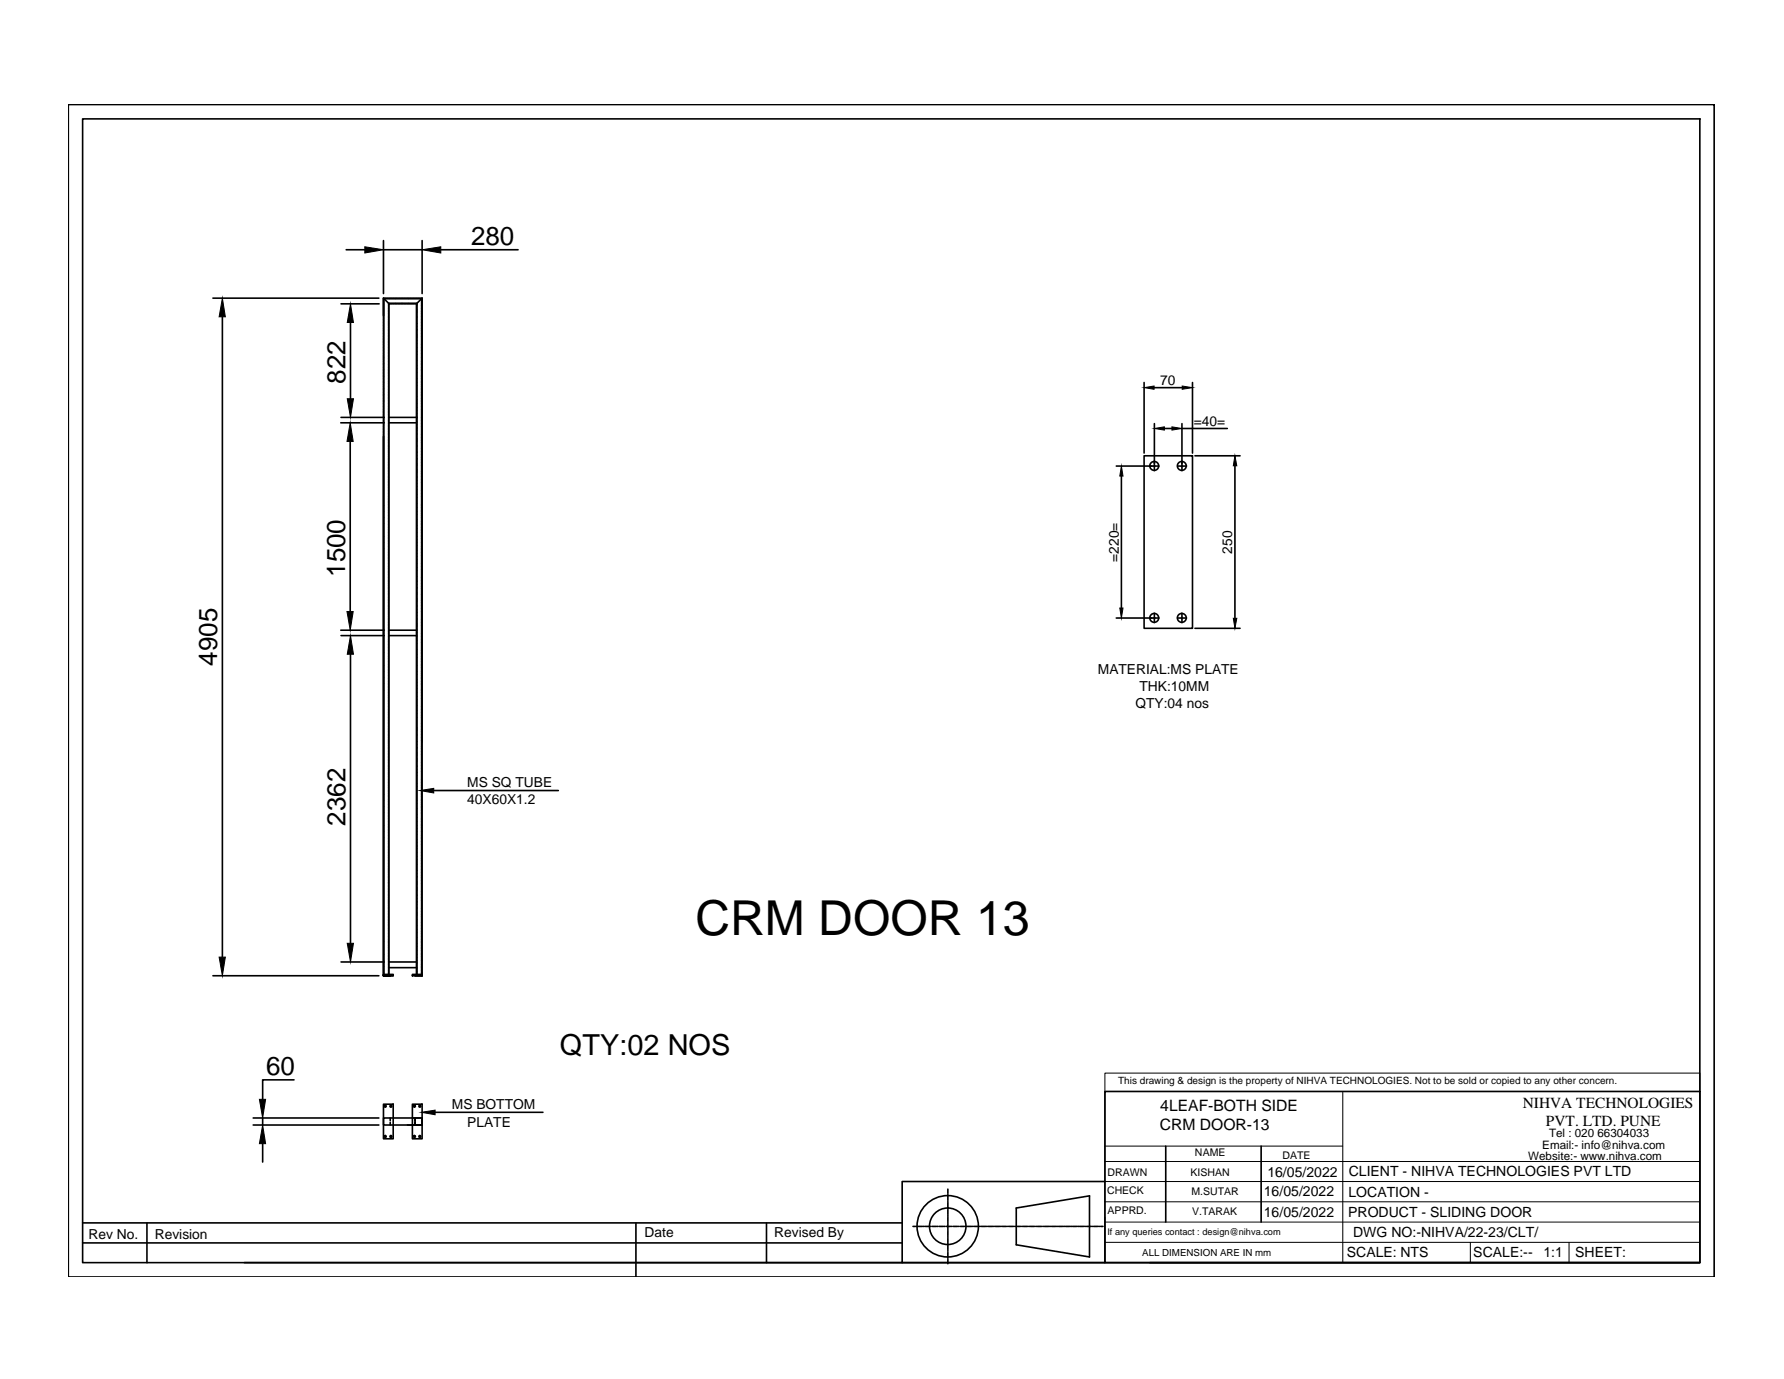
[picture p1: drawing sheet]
<svg xmlns="http://www.w3.org/2000/svg" width="279mm" height="216mm" viewBox="0 0 279 216" stroke-linecap="round" stroke-linejoin="round" font-family="sans-serif">
<!-- layer: 0 -->
<g fill="none" stroke="#000" stroke-width=".25">
<path d="M10.7 16.4h257.8v183.5h-257.8zM12.9 18.6h253.3v179.1h-253.3zM54.2 39.1h2.9M60.1 37.7v8.3M60.1 39.1h6M66.1 37.7v8.3M69 39.1h12.1M33.3 46.7h26M34.8 49.6v100.2M53.4 47.6h6M54.9 50.5v11.9M60.1 47v.2"/>
<path d="M60.1 47.3v.1M60.1 47.5v.2M60.1 47.7v.2M60.1 48v.2M60.1 48.2v.2M60.1 48.5v.1M60.1 48.7v.2M60.1 49v.1M60.1 49.2v.1M60.1 49.4v.2M60.1 49.7v.2M60.1 49.9v.2"/>
<path d="M60.1 50.2v.1M60.1 50.4v.2M60.1 50.7v.1M60.1 50.9v.2M60.1 51.2v.1M60.1 51.4v.1M60.1 51.6v.2M60.1 51.9v.2M60.1 52.1v.2M60.1 52.4v.1M60.1 52.6v.2M60.1 52.9v.1"/>
<path d="M60.1 53.1v.1M60.1 53.3v.2M60.1 53.6v.1M60.1 53.8v.2M60.1 54.1v.1M60.1 54.3v.2M60.1 54.6v.1M60.1 54.8v.2M60.1 55.1v.1M60.1 55.3v.1M60.1 55.5v.2M60.1 55.8v.2"/>
<path d="M60.1 56v.2M60.1 56.2v.2M60.1 56.5v.2M60.1 56.8v.1M60.1 57v.1M60.1 57.2v.2M60.1 57.5v.1M60.1 57.7v.2M60.1 57.9v.2M60.1 58.2v.2M60.1 58.4v.2M60.1 58.7v.2"/>
<path d="M60.1 58.9v.2M60.1 59.2v.1M60.1 59.4v.2M60.1 59.7v.1M60.1 59.9v.2M60.2 46.8h-.1v.1M60.3 46.8h.2M60.6 46.8h.1M60.8 46.8h.2M60.9 47.7v.2M60.9 48v.2M60.9 48.2v.2"/>
<path d="M60.9 48.5v.2M60.9 48.7v.2M60.9 49v.1M60.9 49.2v.2M60.9 49.5v.1M60.9 49.7v.2M60.9 49.9v.2M60.9 50.2v.2M60.9 50.4v.2M60.9 50.7v.1M60.9 50.9v.2M60.9 51.2v.1"/>
<path d="M60.9 51.4v.2M60.9 51.6v.2M60.9 51.9v.2M60.9 52.1v.2M60.9 52.4v.2M60.9 52.6v.2M60.9 52.9v.1M60.9 53.1v.2M60.9 53.4v.1M60.9 53.6v.1M60.9 53.8v.2M60.9 54.1v.2"/>
<path d="M60.9 54.3v.2M60.9 54.6v.1M60.9 54.8v.2M60.9 55.1v.1M60.9 55.3v.1M60.9 55.5v.2M60.9 55.8v.2M60.9 56v.2M60.9 56.3v.1M60.9 56.5v.2M60.9 56.8v.1M60.9 57v.2"/>
<path d="M60.9 57.3v.1M60.9 57.5v.1M60.9 57.7v.2M60.9 58v.2M60.9 58.2v.2M60.9 58.4v.2M60.9 58.7v.2M60.9 59v.1M60.9 59.2v.1M60.9 59.4v.2M60.9 59.7v.1M60.9 59.9v.2"/>
<path d="M60.9 47.5l-.8-.8v2.7M61 47.5h-.1v.2M61 46.8h.2M61 47.5h.2M61.3 46.8h.2M61.3 47.5h.2M61.5 46.8h.2M61.5 47.5h.2M61.8 46.8h.2M61.8 47.5h.2M62 46.8h.2M62 47.5h.2"/>
<path d="M62.3 46.8h.1M62.3 47.5h.1M62.5 46.8h.2M62.5 47.5h.2M62.8 46.8h.1M62.8 47.5h.1M63 46.8h.1M63 47.5h.1M63.2 46.8h.2M63.2 47.5h.2M63.5 46.8h.2M63.5 47.5h.2"/>
<path d="M63.7 46.8h.2M63.7 47.5h.2M64 46.8h.1M64 47.5h.1M64.2 46.8h.2M64.2 47.5h.2M64.5 46.8h.1M64.5 47.5h.1M64.7 46.8h.1M64.7 47.5h.1M64.9 46.8h.2M64.9 47.5h.2"/>
<path d="M65.2 46.8h.1M65.2 47.5h.1M65.3 47.5l.8-.8v69.5M65.3 47.5v.2M65.3 47.7v.2M65.3 48v.2M65.3 48.2v.2M65.3 48.5v.2M65.3 48.7v.2M65.3 49v.1M65.3 49.2v.2M65.3 49.5v.1"/>
<path d="M65.3 49.7v.2M65.3 49.9v.2M65.3 50.2v.2M65.3 50.4v.2M65.3 50.7v.1M65.3 50.9v.2M65.3 51.2v.1M65.3 51.4v.2M65.3 51.6v.2M65.3 51.9v.2M65.3 52.1v.2M65.3 52.4v.2"/>
<path d="M65.3 52.6v.2M65.3 52.9v.1M65.3 53.1v.2M65.3 53.4v.1M65.3 53.6v.1M65.3 53.8v.2M65.3 54.1v.2M65.3 54.3v.2M65.3 54.6v.1M65.3 54.8v.2M65.3 55.1v.1M65.3 55.3v.1"/>
<path d="M65.3 55.5v.2M65.3 55.8v.2M65.3 56v.2M65.3 56.3v.1M65.3 56.5v.2M65.3 56.8v.1M65.3 57v.2M65.3 57.3v.1M65.3 57.5v.1M65.3 57.7v.2M65.3 58v.2M65.3 58.2v.2"/>
<path d="M65.3 58.4v.2M65.3 58.7v.2M65.3 59v.1M65.3 59.2v.1M65.3 59.4v.2M65.3 59.7v.1M65.3 59.9v.2M65.4 46.8h.2M65.7 46.8h.1M65.9 46.8h.1v.1M66 47v.2M66 47.3v.1"/>
<path d="M66 47.5v.2M66 47.7v.2M66 48v.2M66 48.2v.2M66 48.5v.1M66 48.7v.2M66 49v.1M66 49.2v.1M66 49.4v.2M66 49.7v.2M66 49.9v.2M66 50.2v.1"/>
<path d="M66 50.4v.2M66 50.7v.1M66 50.9v.2M66 51.2v.1M66 51.4v.1M66 51.6v.2M66 51.9v.2M66 52.1v.2M66 52.4v.1M66 52.6v.2M66 52.9v.1M66 53.1v.1"/>
<path d="M66 53.3v.2M66 53.6v.1M66 53.8v.2M66 54.1v.1M66 54.3v.2M66 54.6v.1M66 54.8v.2M66 55.1v.1M66 55.3v.1M66 55.5v.2M66 55.8v.2M66 56v.2"/>
<path d="M66 56.2v.2M66 56.5v.2M66 56.8v.1M66 57v.1M66 57.2v.2M66 57.5v.1M66 57.7v.2M66 57.9v.2M66 58.2v.2M66 58.4v.2M66 58.7v.2M66 58.9v.2"/>
<path d="M66 59.2v.1M66 59.4v.2M66 59.7v.1M66 59.9v.2M179.2 59.9v11M186.8 59.9v11M53.4 66.2h6.8M53.4 65.3h6.8M54.8 69.1v26.6M60.1 68.3v84.5v-.2M60.1 60.1v.2M60.1 60.4v.2"/>
<path d="M60.1 60.6v.2M60.1 60.9v.1M60.1 61.1v.2M60.1 61.4v.1M60.1 61.6v.2M60.1 61.8v.2M60.1 62.1v.2M60.1 62.3v.2M60.1 62.6v.2M60.1 62.8v.2M60.1 63.1v.1M60.1 63.3v.2"/>
<path d="M60.1 63.6v.1M60.1 63.8v.2M60.1 64v.2M60.1 64.3v.2M60.1 64.5v.2M60.1 64.8v.1M60.1 65v.2M60.1 65.3v.1M60.1 65.5v.1M60.1 65.7v.2M60.1 66v.2M60.1 66.2v.2"/>
<path d="M60.1 66.5v.1M60.1 66.7v.2M60.1 67v.1M60.1 67.2v.2M60.1 67.5v.1M60.1 67.7v.1M60.1 67.9v.2M60.1 68.2v.2M60.1 68.4v.2M60.1 68.7v.1M60.1 68.9v.2M60.1 69.2v.1"/>
<path d="M60.1 69.4v.1M60.1 69.6v.2M60.1 69.9v.1M60.1 70.1v.2M60.1 70.4v.1M60.1 70.6v.2M60.1 70.9v.1M60.1 71.1v.2M60.1 71.4v.1M60.1 71.6v.1M60.1 71.8v.2M60.1 72.1v.1"/>
<path d="M60.1 72.3v.2M60.1 72.5v.2M60.1 72.8v.2M60.1 73.1v.1M60.1 73.3v.1M60.1 73.5v.2M60.1 73.8v.1M60.1 74v.2M60.1 74.3v.1M60.1 74.5v.2M60.1 74.7v.2M60.1 75v.2"/>
<path d="M60.1 75.3v.1M60.1 75.5v.1M60.1 75.7v.2M60.1 76v.1M60.1 76.2v.2M60.1 76.4v.2M60.1 76.7v.2M60.1 76.9v.2M60.1 77.2v.1M60.1 77.4v.2M60.1 77.7v.1M60.1 77.9v.2"/>
<path d="M60.1 78.2v.1M60.1 78.4v.2M60.1 78.6v.2M60.1 78.9v.2M60.1 79.1v.2M60.1 79.4v.1M60.1 79.6v.2M60.1 79.9v.1M60.9 60.2v.1M60.9 60.4v.2M60.9 60.6v.2M60.9 60.9v.2"/>
<path d="M60.9 61.2v.1M60.9 61.4v.1M60.9 61.6v.2M60.9 61.9v.1M60.9 62.1v.2M60.9 62.3v.2M60.9 62.6v.2M60.9 62.9v.1M60.9 63.1v.1M60.9 63.3v.2M60.9 63.6v.1M60.9 63.8v.2"/>
<path d="M60.9 64.1v.1M60.9 64.3v.2M60.9 64.5v.2M60.9 64.8v.2M60.9 65.1v.1M60.9 65.3v.1M60.9 65.5v.2M60.9 65.8v.1M60.9 66v.2M60.9 66.2v.2M60.9 66.5v.2M60.9 66.7v.2"/>
<path d="M60.9 67v.1M60.9 67.2v.2M60.9 67.5v.1M60.9 67.7v.2M60.9 67.9v.2M60.9 68.2v.2M60.9 68.4v.2M60.9 68.7v.2M60.9 68.9v.2M60.9 69.2v.1M60.9 69.4v.2M60.9 69.7v.1"/>
<path d="M60.9 69.9v.1M60.9 70.1v.2M60.9 70.4v.2M60.9 70.6v.2M60.9 70.9v.1M60.9 71.1v.2M60.9 71.4v.1M60.9 71.6v.2M60.9 71.8v.2M60.9 72.1v.1M60.9 72.3v.2M60.9 72.6v.2"/>
<path d="M60.9 72.8v.2M60.9 73.1v.1M60.9 73.3v.2M60.9 73.6v.1M60.9 73.8v.1M60.9 74v.2M60.9 74.3v.2M60.9 74.5v.2M60.9 74.7v.2M60.9 75v.2M60.9 75.3v.1M60.9 75.5v.1"/>
<path d="M60.9 75.7v.2M60.9 76v.1M60.9 76.2v.2M60.9 76.5v.1M60.9 76.7v.2M60.9 76.9v.2M60.9 77.2v.2M60.9 77.5v.1M60.9 77.7v.1M60.9 77.9v.2M60.9 78.2v.1M60.9 78.4v.2"/>
<path d="M60.9 78.6v.2M60.9 78.9v.2M60.9 79.1v.2M60.9 79.4v.1M60.9 79.6v.2M60.9 79.9v.1M60.9 66.2h4.3M60.9 65.3h4.4M65.3 60.2v.1M65.3 60.4v.2M65.3 60.6v.2M65.3 60.9v.2"/>
<path d="M65.3 61.2v.1M65.3 61.4v.1M65.3 61.6v.2M65.3 61.9v.1M65.3 62.1v.2M65.3 62.3v.2M65.3 62.6v.2M65.3 62.9v.1M65.3 63.1v.1M65.3 63.3v.2M65.3 63.6v.1M65.3 63.8v.2"/>
<path d="M65.3 64.1v.1M65.3 64.3v.2M65.3 64.5v.2M65.3 64.8v.2M65.3 65.1v.1M65.3 65.3v.1M65.3 65.5v.2M65.3 65.8v.1M65.3 66v.2M65.3 66.2v.2M65.3 66.5v.2M65.3 66.7v.2"/>
<path d="M65.3 67v.1M65.3 67.2v.2M65.3 67.5v.1M65.3 67.7v.2M65.3 67.9v.2M65.3 68.2v.2M65.3 68.4v.2M65.3 68.7v.2M65.3 68.9v.2M65.3 69.2v.1M65.3 69.4v.2M65.3 69.7v.1"/>
<path d="M65.3 69.9v.1M65.3 70.1v.2M65.3 70.4v.2M65.3 70.6v.2M65.3 70.9v.1M65.3 71.1v.2M65.3 71.4v.1M65.3 71.6v.2M65.3 71.8v.2M65.3 72.1v.1M65.3 72.3v.2M65.3 72.6v.2"/>
<path d="M65.3 72.8v.2M65.3 73.1v.1M65.3 73.3v.2M65.3 73.6v.1M65.3 73.8v.1M65.3 74v.2M65.3 74.3v.2M65.3 74.5v.2M65.3 74.7v.2M65.3 75v.2M65.3 75.3v.1M65.3 75.5v.1"/>
<path d="M65.3 75.7v.2M65.3 76v.1M65.3 76.2v.2M65.3 76.5v.1M65.3 76.7v.2M65.3 76.9v.2M65.3 77.2v.2M65.3 77.5v.1M65.3 77.7v.1M65.3 77.9v.2M65.3 78.2v.1M65.3 78.4v.2"/>
<path d="M65.3 78.6v.2M65.3 78.9v.2M65.3 79.1v.2M65.3 79.4v.1M65.3 79.6v.2M65.3 79.9v.1M66 60.1v.2M66 60.4v.2M66 60.6v.2M66 60.9v.1M66 61.1v.2M66 61.4v.1"/>
<path d="M66 61.6v.2M66 61.8v.2M66 62.1v.2M66 62.3v.2M66 62.6v.2M66 62.8v.2M66 63.1v.1M66 63.3v.2M66 63.6v.1M66 63.8v.2M66 64v.2M66 64.3v.2"/>
<path d="M66 64.5v.2M66 64.8v.1M66 65v.2M66 65.3v.1M66 65.5v.1M66 65.7v.2M66 66v.2M66 66.2v.2M66 66.5v.1M66 66.7v.2M66 67v.1M66 67.2v.2"/>
<path d="M66 67.5v.1M66 67.7v.1M66 67.9v.2M66 68.2v.2M66 68.4v.2M66 68.7v.1M66 68.9v.2M66 69.2v.1M66 69.4v.1M66 69.6v.2M66 69.9v.1M66 70.1v.2"/>
<path d="M66 70.4v.1M66 70.6v.2M66 70.9v.1M66 71.1v.2M66 71.4v.1M66 71.6v.1M66 71.8v.2M66 72.1v.1M66 72.3v.2M66 72.5v.2M66 72.8v.2M66 73.1v.1"/>
<path d="M66 73.3v.1M66 73.5v.2M66 73.8v.1M66 74v.2M66 74.3v.1M66 74.5v.2M66 74.7v.2M66 75v.2M66 75.3v.1M66 75.5v.1M66 75.7v.2M66 76v.1"/>
<path d="M66 76.2v.2M66 76.4v.2M66 76.7v.2M66 76.9v.2M66 77.2v.1M66 77.4v.2M66 77.7v.1M66 77.9v.2M66 78.2v.1M66 78.4v.2M66 78.6v.2M66 78.9v.2"/>
<path d="M66 79.1v.2M66 79.4v.1M66 79.6v.2M66 79.9v.1M174.8 73h5.9M175.6 74.5v20.7M179.2 71.4h7.6v27h-7.6zM180.7 73h.2M180.7 60.7h4.5M180.8 66.3v6.5M180.8 72.9v.2M180.8 73.1v.6"/>
<path d="M180.9 73h.6M182.4 67.1h1.1M184.4 73h.6M185.1 73h.1M185.1 66.3v6.5M185.1 72.9v.2M185.1 73.1v.6M185.1 67.1h7.1M185.3 73h.5M187.1 71.4h7.1M193.4 72.9v23.9M53.4 98.7h6.8"/>
<path d="M53.4 99.5h6.8M60.1 80.1v.1M60.1 80.3v.2M60.1 80.6v.2M60.1 80.8v.2M60.1 81.1v.1M60.1 81.3v.2M60.1 81.6v.1M60.1 81.8v.2M60.1 82v.2M60.1 82.3v.2M60.1 82.5v.2"/>
<path d="M60.1 82.8v.2M60.1 83v.2M60.1 83.3v.1M60.1 83.5v.2M60.1 83.8v.1M60.1 84v.1M60.1 84.2v.2M60.1 84.5v.2M60.1 84.7v.2M60.1 84.9v.2M60.1 85.2v.2M60.1 85.5v.1"/>
<path d="M60.1 85.7v.2M60.1 85.9v.2M60.1 86.2v.1M60.1 86.4v.2M60.1 86.7v.1M60.1 86.9v.2M60.1 87.2v.1M60.1 87.4v.2M60.1 87.7v.1M60.1 87.9v.1M60.1 88.1v.2M60.1 88.4v.1"/>
<path d="M60.1 88.6v.2M60.1 88.8v.2M60.1 89.1v.2M60.1 89.4v.1M60.1 89.6v.1M60.1 89.8v.2M60.1 90.1v.1M60.1 90.3v.2M60.1 90.6v.1M60.1 90.8v.2M60.1 91v.2M60.1 91.3v.2"/>
<path d="M60.1 91.6v.1M60.1 91.8v.1M60.1 92v.2M60.1 92.3v.1M60.1 92.5v.2M60.1 92.7v.2M60.1 93v.2M60.1 93.2v.2M60.1 93.5v.1M60.1 93.7v.2M60.1 94v.1M60.1 94.2v.2"/>
<path d="M60.1 94.5v.1M60.1 94.7v.2M60.1 94.9v.2M60.1 95.2v.2M60.1 95.4v.2M60.1 95.7v.1M60.1 95.9v.2M60.1 96.2v.1M60.1 96.4v.1M60.1 96.6v.2M60.1 96.9v.2M60.1 97.1v.2"/>
<path d="M60.1 97.4v.1M60.1 97.6v.2M60.1 97.9v.1M60.1 98.1v.2M60.1 98.4v.1M60.1 98.6v.1M60.1 98.8v.2M60.1 99.1v.2M60.1 99.3v.2M60.1 99.6v.1M60.1 99.8v.2M60.9 80.1v.2"/>
<path d="M60.9 80.4v.1M60.9 80.6v.2M60.9 80.8v.2M60.9 81.1v.2M60.9 81.4v.1M60.9 81.6v.1M60.9 81.8v.2M60.9 82.1v.1M60.9 82.3v.2M60.9 82.5v.2M60.9 82.8v.2M60.9 83v.2"/>
<path d="M60.9 83.3v.1M60.9 83.5v.2M60.9 83.8v.1M60.9 84v.2M60.9 84.3v.1M60.9 84.5v.2M60.9 84.7v.2M60.9 85v.2M60.9 85.2v.2M60.9 85.5v.1M60.9 85.7v.2M60.9 86v.1"/>
<path d="M60.9 86.2v.1M60.9 86.4v.2M60.9 86.7v.2M60.9 86.9v.2M60.9 87.2v.1M60.9 87.4v.2M60.9 87.7v.1M60.9 87.9v.2M60.9 88.2v.1M60.9 88.4v.1M60.9 88.6v.2M60.9 88.9v.2"/>
<path d="M60.9 89.1v.2M60.9 89.4v.1M60.9 89.6v.2M60.9 89.9v.1M60.9 90.1v.1M60.9 90.3v.2M60.9 90.6v.1M60.9 90.8v.2M60.9 91v.2M60.9 91.3v.2M60.9 91.6v.1M60.9 91.8v.2"/>
<path d="M60.9 92v.2M60.9 92.3v.1M60.9 92.5v.2M60.9 92.8v.1M60.9 93v.2M60.9 93.2v.2M60.9 93.5v.2M60.9 93.8v.1M60.9 94v.1M60.9 94.2v.2M60.9 94.5v.1M60.9 94.7v.2"/>
<path d="M60.9 94.9v.2M60.9 95.2v.2M60.9 95.4v.2M60.9 95.7v.2M60.9 95.9v.2M60.9 96.2v.1M60.9 96.4v.2M60.9 96.7v.1M60.9 96.9v.2M60.9 97.1v.2M60.9 97.4v.2M60.9 97.6v.2"/>
<path d="M60.9 97.9v.1M60.9 98.1v.2M60.9 98.4v.1M60.9 98.6v.1M60.9 98.8v.2M60.9 99.1v.2M60.9 99.3v.2M60.9 99.6v.1M60.9 99.8v.2M60.9 99.5h4.3M60.9 98.7h4.3M65.3 80.1v.2"/>
<path d="M65.3 80.4v.1M65.3 80.6v.2M65.3 80.8v.2M65.3 81.1v.2M65.3 81.4v.1M65.3 81.6v.1M65.3 81.8v.2M65.3 82.1v.1M65.3 82.3v.2M65.3 82.5v.2M65.3 82.8v.2M65.3 83v.2"/>
<path d="M65.3 83.3v.1M65.3 83.5v.2M65.3 83.8v.1M65.3 84v.2M65.3 84.3v.1M65.3 84.5v.2M65.3 84.7v.2M65.3 85v.2M65.3 85.2v.2M65.3 85.5v.1M65.3 85.7v.2M65.3 86v.1"/>
<path d="M65.3 86.2v.1M65.3 86.4v.2M65.3 86.7v.2M65.3 86.9v.2M65.3 87.2v.1M65.3 87.4v.2M65.3 87.7v.1M65.3 87.9v.2M65.3 88.2v.1M65.3 88.4v.1M65.3 88.6v.2M65.3 88.9v.2"/>
<path d="M65.3 89.1v.2M65.3 89.4v.1M65.3 89.6v.2M65.3 89.9v.1M65.3 90.1v.1M65.3 90.3v.2M65.3 90.6v.1M65.3 90.8v.2M65.3 91v.2M65.3 91.3v.2M65.3 91.6v.1M65.3 91.8v.2"/>
<path d="M65.3 92v.2M65.3 92.3v.1M65.3 92.5v.2M65.3 92.8v.1M65.3 93v.2M65.3 93.2v.2M65.3 93.5v.2M65.3 93.8v.1M65.3 94v.1M65.3 94.2v.2M65.3 94.5v.1M65.3 94.7v.2"/>
<path d="M65.3 94.9v.2M65.3 95.2v.2M65.3 95.4v.2M65.3 95.7v.2M65.3 95.9v.2M65.3 96.2v.1M65.3 96.4v.2M65.3 96.7v.1M65.3 96.9v.2M65.3 97.1v.2M65.3 97.4v.2M65.3 97.6v.2"/>
<path d="M65.3 97.9v.1M65.3 98.1v.2M65.3 98.4v.1M65.3 98.6v.1M65.3 98.8v.2M65.3 99.1v.2M65.3 99.3v.2M65.3 99.6v.1M65.3 99.8v.2M66 80.1v.1M66 80.3v.2M66 80.6v.2"/>
<path d="M66 80.8v.2M66 81.1v.1M66 81.3v.2M66 81.6v.1M66 81.8v.2M66 82v.2M66 82.3v.2M66 82.5v.2M66 82.8v.2M66 83v.2M66 83.3v.1M66 83.5v.2"/>
<path d="M66 83.8v.1M66 84v.1M66 84.2v.2M66 84.5v.2M66 84.7v.2M66 84.9v.2M66 85.2v.2M66 85.5v.1M66 85.7v.2M66 85.9v.2M66 86.2v.1M66 86.4v.2"/>
<path d="M66 86.7v.1M66 86.9v.2M66 87.2v.1M66 87.4v.2M66 87.7v.1M66 87.9v.1M66 88.1v.2M66 88.4v.1M66 88.6v.2M66 88.8v.2M66 89.1v.2M66 89.4v.1"/>
<path d="M66 89.6v.1M66 89.8v.2M66 90.1v.1M66 90.3v.2M66 90.6v.1M66 90.8v.2M66 91v.2M66 91.3v.2M66 91.6v.1M66 91.8v.1M66 92v.2M66 92.3v.1"/>
<path d="M66 92.5v.2M66 92.7v.2M66 93v.2M66 93.2v.2M66 93.5v.1M66 93.7v.2M66 94v.1M66 94.2v.2M66 94.5v.1M66 94.7v.2M66 94.9v.2M66 95.2v.2"/>
<path d="M66 95.4v.2M66 95.7v.1M66 95.9v.2M66 96.2v.1M66 96.4v.1M66 96.6v.2M66 96.9v.2M66 97.1v.2M66 97.4v.1M66 97.6v.2M66 97.9v.1M66 98.1v.2"/>
<path d="M66 98.4v.1M66 98.6v.1M66 98.8v.2M66 99.1v.2M66 99.3v.2M66 99.6v.1M66 99.8v.2M174.8 96.8h5.9M180.7 96.8h.2M180.8 96v.6M180.8 96.7v.1M180.8 96.9v.6"/>
<path d="M180.9 96.8h.6M184.4 96.8h.6M185.1 96.8h.1M185.1 96v.6M185.1 96.7v.1M185.1 96.9v.6M185.3 96.8h.5M187.1 98.4h7.1M54.9 102.4v45.3M60.1 100.1v.1M60.1 100.3v.1M60.1 100.5v.2"/>
<path d="M60.1 100.8v.2M60.1 101v.2M60.1 101.3v.1M60.1 101.5v.2M60.1 101.8v.1M60.1 102v.2M60.1 102.2v.2M60.1 102.5v.1M60.1 102.7v.2M60.1 103v.2M60.1 103.2v.2M60.1 103.4v.2"/>
<path d="M60.1 103.7v.2M60.1 104v.1M60.1 104.2v.1M60.1 104.4v.2M60.1 104.7v.1M60.1 104.9v.2M60.1 105.1v.2M60.1 105.4v.2M60.1 105.6v.2M60.1 105.9v.2M60.1 106.1v.2M60.1 106.4v.1"/>
<path d="M60.1 106.6v.2M60.1 106.9v.1M60.1 107.1v.2M60.1 107.3v.2M60.1 107.6v.2M60.1 107.9v.1M60.1 108.1v.1M60.1 108.3v.2M60.1 108.6v.1M60.1 108.8v.2M60.1 109v.2M60.1 109.3v.2"/>
<path d="M60.1 109.5v.2M60.1 109.8v.1M60.1 110v.2M60.1 110.3v.1M60.1 110.5v.2M60.1 110.8v.1M60.1 111v.2M60.1 111.2v.2M60.1 111.5v.2M60.1 111.7v.2M60.1 112v.1M60.1 112.2v.2"/>
<path d="M60.1 112.5v.1M60.1 112.7v.1M60.1 112.9v.2M60.1 113.2v.2M60.1 113.4v.2M60.1 113.7v.1M60.1 113.9v.2M60.1 114.2v.1M60.1 114.4v.2M60.1 114.7v.1M60.1 114.9v.1M60.1 115.1v.2"/>
<path d="M60.1 115.4v.2M60.1 115.6v.2M60.1 115.9v.1M60.1 116.1v.2M60.1 116.4v.1M60.1 116.6v.1M60.1 116.8v.2M60.1 117.1v.1M60.1 117.3v.2M60.1 117.6v.1M60.1 117.8v.2M60.1 118.1v.1"/>
<path d="M60.1 118.3v.2M60.1 118.6v.1M60.1 118.8v.1M60.1 119v.2M60.1 119.3v.2M60.1 119.5v.2M60.1 119.7v.2M60.9 100.1v.1M60.9 100.3v.2M60.9 100.6v.1M60.9 100.8v.2M60.9 101v.2"/>
<path d="M60.9 101.3v.2M60.9 101.5v.2M60.9 101.8v.1M60.9 102v.2M60.9 102.3v.1M60.9 102.5v.1M60.9 102.7v.2M60.9 103v.2M60.9 103.2v.2M60.9 103.5v.1M60.9 103.7v.2M60.9 104v.1"/>
<path d="M60.9 104.2v.2M60.9 104.5v.1M60.9 104.7v.1M60.9 104.9v.2M60.9 105.2v.2M60.9 105.4v.2M60.9 105.6v.2M60.9 105.9v.2M60.9 106.2v.1M60.9 106.4v.1M60.9 106.6v.2M60.9 106.9v.1"/>
<path d="M60.9 107.1v.2M60.9 107.4v.1M60.9 107.6v.2M60.9 107.9v.1M60.9 108.1v.2M60.9 108.4v.1M60.9 108.6v.1M60.9 108.8v.2M60.9 109.1v.1M60.9 109.3v.2M60.9 109.5v.2M60.9 109.8v.2"/>
<path d="M60.9 110.1v.1M60.9 110.3v.1M60.9 110.5v.2M60.9 110.8v.1M60.9 111v.2M60.9 111.3v.1M60.9 111.5v.2M60.9 111.7v.2M60.9 112v.2M60.9 112.3v.1M60.9 112.5v.1M60.9 112.7v.2"/>
<path d="M60.9 113v.1M60.9 113.2v.2M60.9 113.4v.2M60.9 113.7v.2M60.9 113.9v.2M60.9 114.2v.1M60.9 114.4v.2M60.9 114.7v.1M60.9 114.9v.2M60.9 115.1v.2M60.9 115.4v.2M60.9 115.6v.2"/>
<path d="M60.9 115.9v.2M60.9 116.1v.2M60.9 116.4v.1M60.9 116.6v.2M60.9 116.9v.1M60.9 117.1v.1M60.9 117.3v.2M60.9 117.6v.2M60.9 117.8v.2M60.9 118.1v.1M60.9 118.3v.2M60.9 118.6v.1"/>
<path d="M60.9 118.8v.2M60.9 119v.2M60.9 119.3v.2M60.9 119.5v.2M60.9 119.8v.2M65.3 100.1v.1M65.3 100.3v.2M65.3 100.6v.1M65.3 100.8v.2M65.3 101v.2M65.3 101.3v.2M65.3 101.5v.2"/>
<path d="M65.3 101.8v.1M65.3 102v.2M65.3 102.3v.1M65.3 102.5v.1M65.3 102.7v.2M65.3 103v.2M65.3 103.2v.2M65.3 103.5v.1M65.3 103.7v.2M65.3 104v.1M65.3 104.2v.2M65.3 104.5v.1"/>
<path d="M65.3 104.7v.1M65.3 104.9v.2M65.3 105.2v.2M65.3 105.4v.2M65.3 105.6v.2M65.3 105.9v.2M65.3 106.2v.1M65.3 106.4v.1M65.3 106.6v.2M65.3 106.9v.1M65.3 107.1v.2M65.3 107.4v.1"/>
<path d="M65.3 107.6v.2M65.3 107.9v.1M65.3 108.1v.2M65.3 108.4v.1M65.3 108.6v.1M65.3 108.8v.2M65.3 109.1v.1M65.3 109.3v.2M65.3 109.5v.2M65.3 109.8v.2M65.3 110.1v.1M65.3 110.3v.1"/>
<path d="M65.3 110.5v.2M65.3 110.8v.1M65.3 111v.2M65.3 111.3v.1M65.3 111.5v.2M65.3 111.7v.2M65.3 112v.2M65.3 112.3v.1M65.3 112.5v.1M65.3 112.7v.2M65.3 113v.1M65.3 113.2v.2"/>
<path d="M65.3 113.4v.2M65.3 113.7v.2M65.3 113.9v.2M65.3 114.2v.1M65.3 114.4v.2M65.3 114.7v.1M65.3 114.9v.2M65.3 115.1v.2M65.3 115.4v.2M65.3 115.6v.2M65.3 115.9v.2M65.3 116.1v.2"/>
<path d="M65.3 116.4v.1M65.3 116.6v.2M65.3 116.9v.1M65.3 117.1v.1M65.3 117.3v.2M65.3 117.6v.2M65.3 117.8v.2M65.3 118.1v.1M65.3 118.3v.2M65.3 118.6v.1M65.3 118.8v.2M65.3 119v.2"/>
<path d="M65.3 119.3v.2M65.3 119.5v.2M65.3 119.8v.2M66 100.1v.1M66 100.3v.1M66 100.5v.2M66 100.8v.2M66 101v.2M66 101.3v.1M66 101.5v.2M66 101.8v.1M66 102v.2"/>
<path d="M66 102.2v.2M66 102.5v.1M66 102.7v.2M66 103v.2M66 103.2v.2M66 103.4v.2M66 103.7v.2M66 104v.1M66 104.2v.1M66 104.4v.2M66 104.7v.1M66 104.9v.2"/>
<path d="M66 105.1v.2M66 105.4v.2M66 105.6v.2M66 105.9v.2M66 106.1v.2M66 106.4v.1M66 106.6v.2M66 106.9v.1M66 107.1v.2M66 107.3v.2M66 107.6v.2M66 107.9v.1"/>
<path d="M66 108.1v.1M66 108.3v.2M66 108.6v.1M66 108.8v.2M66 109v.2M66 109.3v.2M66 109.5v.2M66 109.8v.1M66 110v.2M66 110.3v.1M66 110.5v.2M66 110.8v.1"/>
<path d="M66 111v.2M66 111.2v.2M66 111.5v.2M66 111.7v.2M66 112v.1M66 112.2v.2M66 112.5v.1M66 112.7v.1M66 112.9v.2M66 113.2v.2M66 113.4v.2M66 113.7v.1"/>
<path d="M66 113.9v.2M66 114.2v.1M66 114.4v.2M66 114.7v.1M66 114.9v.1M66 115.1v.2M66 115.4v.2M66 115.6v.2M66 115.9v.1M66 116.1v.2M66 116.4v.1M66 116.6v.1"/>
<path d="M66 116.8v.2M66 117.1v.1M66 117.3v.2M66 117.6v.1M66 117.8v.2M66 118.1v.1M66 118.3v.2M66 118.6v.1M66 118.8v.1M66 119v.2M66 119.3v.2M66 119.5v.2"/>
<path d="M66 119.7v.2M60.1 120v.2M60.1 120.3v.1M60.1 120.5v.1M60.1 120.7v.2M60.1 121v.1M60.1 121.2v.2M60.1 121.5v.1M60.1 121.7v.2M60.1 121.9v.2M60.1 122.2v.2M60.1 122.5v.1"/>
<path d="M60.1 122.7v.1M60.1 122.9v.2M60.1 123.2v.1M60.1 123.4v.2M60.1 123.6v.2M60.1 123.9v.2M60.1 124.1v.2M60.1 124.4v.1M60.1 124.6v.2M60.1 124.9v.1M60.1 125.1v.2M60.1 125.3v.2"/>
<path d="M60.1 125.6v.2M60.1 125.8v.2M60.1 126.1v.2M60.1 126.3v.2M60.1 126.6v.1M60.1 126.8v.2M60.1 127.1v.1M60.1 127.3v.2M60.1 127.5v.2M60.1 127.8v.2M60.1 128v.2M60.1 128.3v.1"/>
<path d="M60.1 128.5v.2M60.1 128.8v.1M60.1 129v.2M60.1 129.2v.2M60.1 129.5v.2M60.1 129.7v.2M60.1 130v.2M60.1 130.2v.2M60.1 130.5v.1M60.1 130.7v.2M60.1 131v.1M60.1 131.2v.1"/>
<path d="M60.1 131.4v.2M60.1 131.7v.2M60.1 131.9v.2M60.1 132.2v.1M60.1 132.4v.2M60.1 132.7v.1M60.1 132.9v.1M60.1 133.1v.2M60.1 133.4v.1M60.1 133.6v.2M60.1 133.9v.1M60.1 134.1v.2"/>
<path d="M60.1 134.4v.1M60.1 134.6v.2M60.1 134.9v.1M60.1 135.1v.1M60.1 135.3v.2M60.1 135.6v.1M60.1 135.8v.2M60.1 136v.2M60.1 136.3v.2M60.1 136.6v.1M60.1 136.8v.1M60.1 137v.2"/>
<path d="M60.1 137.3v.1M60.1 137.5v.2M60.1 137.8v.1M60.1 138v.2M60.1 138.2v.2M60.1 138.5v.2M60.1 138.8v.1M60.1 139v.1M60.1 139.2v.2M60.1 139.5v.1M60.1 139.7v.2M60.1 139.9v.2"/>
<path d="M60.9 120v.2M60.9 120.3v.1M60.9 120.5v.2M60.9 120.8v.1M60.9 121v.1M60.9 121.2v.2M60.9 121.5v.2M60.9 121.7v.2M60.9 121.9v.2M60.9 122.2v.2M60.9 122.5v.1M60.9 122.7v.1"/>
<path d="M60.9 122.9v.2M60.9 123.2v.1M60.9 123.4v.2M60.9 123.7v.1M60.9 123.9v.2M60.9 124.1v.2M60.9 124.4v.2M60.9 124.7v.1M60.9 124.9v.1M60.9 125.1v.2M60.9 125.4v.1M60.9 125.6v.2"/>
<path d="M60.9 125.8v.2M60.9 126.1v.2M60.9 126.4v.1M60.9 126.6v.1M60.9 126.8v.2M60.9 127.1v.1M60.9 127.3v.2M60.9 127.6v.1M60.9 127.8v.2M60.9 128v.2M60.9 128.3v.2M60.9 128.6v.1"/>
<path d="M60.9 128.8v.1M60.9 129v.2M60.9 129.3v.1M60.9 129.5v.2M60.9 129.7v.2M60.9 130v.2M60.9 130.2v.2M60.9 130.5v.1M60.9 130.7v.2M60.9 131v.1M60.9 131.2v.2M60.9 131.5v.1"/>
<path d="M60.9 131.7v.2M60.9 131.9v.2M60.9 132.2v.2M60.9 132.4v.2M60.9 132.7v.1M60.9 132.9v.2M60.9 133.2v.1M60.9 133.4v.1M60.9 133.6v.2M60.9 133.9v.2M60.9 134.1v.2M60.9 134.4v.1"/>
<path d="M60.9 134.6v.2M60.9 134.9v.1M60.9 135.1v.2M60.9 135.4v.1M60.9 135.6v.1M60.9 135.8v.2M60.9 136.1v.2M60.9 136.3v.2M60.9 136.6v.1M60.9 136.8v.2M60.9 137.1v.1M60.9 137.3v.1"/>
<path d="M60.9 137.5v.2M60.9 137.8v.2M60.9 138v.2M60.9 138.2v.2M60.9 138.5v.2M60.9 138.8v.1M60.9 139v.2M60.9 139.2v.2M60.9 139.5v.1M60.9 139.7v.2M60.9 140v.2M65.3 120v.2"/>
<path d="M65.3 120.3v.1M65.3 120.5v.2M65.3 120.8v.1M65.3 121v.1M65.3 121.2v.2M65.3 121.5v.2M65.3 121.7v.2M65.3 121.9v.2M65.3 122.2v.2M65.3 122.5v.1M65.3 122.7v.1M65.3 122.9v.2"/>
<path d="M65.3 123.2v.1M65.3 123.4v.2M65.3 123.7v.1M65.3 123.9v.2M65.3 124.1v.2M65.3 124.4v.2M65.3 124.7v.1M65.3 124.9v.1M65.3 125.1v.2M65.3 125.4v.1M65.3 125.6v.2M65.3 125.8v.2"/>
<path d="M65.3 126.1v.2M65.3 126.4v.1M65.3 126.6v.1M65.3 126.8v.2M65.3 127.1v.1M65.3 127.3v.2M65.3 127.6v.1M65.3 127.8v.2M65.3 128v.2M65.3 128.3v.2M65.3 128.6v.1M65.3 128.8v.1"/>
<path d="M65.3 129v.2M65.3 129.3v.1M65.3 129.5v.2M65.3 129.7v.2M65.3 130v.2M65.3 130.2v.2M65.3 130.5v.1M65.3 130.7v.2M65.3 131v.1M65.3 131.2v.2M65.3 131.5v.1M65.3 131.7v.2"/>
<path d="M65.3 131.9v.2M65.3 132.2v.2M65.3 132.4v.2M65.3 132.7v.1M65.3 132.9v.2M65.3 133.2v.1M65.3 133.4v.1M65.3 133.6v.2M65.3 133.9v.2M65.3 134.1v.2M65.3 134.4v.1M65.3 134.6v.2"/>
<path d="M65.3 134.9v.1M65.3 135.1v.2M65.3 135.4v.1M65.3 135.6v.1M65.3 135.8v.2M65.3 136.1v.2M65.3 136.3v.2M65.3 136.6v.1M65.3 136.8v.2M65.3 137.1v.1M65.3 137.3v.1M65.3 137.5v.2"/>
<path d="M65.3 137.8v.2M65.3 138v.2M65.3 138.2v.2M65.3 138.5v.2M65.3 138.8v.1M65.3 139v.2M65.3 139.2v.2M65.3 139.5v.1M65.3 139.7v.2M65.3 140v.2M66 120v.2M66 120.3v.1"/>
<path d="M66 120.5v.1M66 120.7v.2M66 121v.1M66 121.2v.2M66 121.5v.1M66 121.7v.2M66 121.9v.2M66 122.2v.2M66 122.5v.1M66 122.7v.1M66 122.9v.2M66 123.2v.1"/>
<path d="M66 123.4v.2M66 123.6v.2M66 123.9v.2M66 124.1v.2M66 124.4v.1M66 124.6v.2M66 124.9v.1M66 125.1v.2M66 125.3v.2M66 125.6v.2M66 125.8v.2M66 126.1v.2"/>
<path d="M66 126.3v.2M66 126.6v.1M66 126.8v.2M66 127.1v.1M66 127.3v.2M66 127.5v.2M66 127.8v.2M66 128v.2M66 128.3v.1M66 128.5v.2M66 128.8v.1M66 129v.2"/>
<path d="M66 129.2v.2M66 129.5v.2M66 129.7v.2M66 130v.2M66 130.2v.2M66 130.5v.1M66 130.7v.2M66 131v.1M66 131.2v.1M66 131.4v.2M66 131.7v.2M66 131.9v.2"/>
<path d="M66 132.2v.1M66 132.4v.2M66 132.7v.1M66 132.9v.1M66 133.1v.2M66 133.4v.1M66 133.6v.2M66 133.9v.1M66 134.1v.2M66 134.4v.1M66 134.6v.2M66 134.9v.1"/>
<path d="M66 135.1v.1M66 135.3v.2M66 135.6v.1M66 135.8v.2M66 136v.2M66 136.3v.2M66 136.6v.1M66 136.8v.1M66 137v.2M66 137.3v.1M66 137.5v.2M66 137.8v.1"/>
<path d="M66 138v.2M66 138.2v.2M66 138.5v.2M66 138.8v.1M66 139v.1M66 139.2v.2M66 139.5v.1M66 139.7v.2M66 139.9v.2M67.9 123.8h19.5M33.3 152.8h26M53.4 150.6h6.8"/>
<path d="M60.1 152.6h1.5v.2h-1.5zM60.1 140.2v.2M60.1 140.4v.2M60.1 140.7v.1M60.1 140.9v.2M60.1 141.2v.1M60.1 141.4v.2M60.1 141.7v.1M60.1 141.9v.2M60.1 142.1v.2M60.1 142.4v.2M60.1 142.6v.2"/>
<path d="M60.1 142.9v.1M60.1 143.1v.2M60.1 143.4v.1M60.1 143.6v.1M60.1 143.8v.2M60.1 144.1v.2M60.1 144.3v.2M60.1 144.6v.1M60.1 144.8v.2M60.1 145.1v.1M60.1 145.3v.2M60.1 145.6v.1"/>
<path d="M60.1 145.8v.2M60.1 146v.2M60.1 146.3v.2M60.1 146.5v.2M60.1 146.8v.1M60.1 147v.2M60.1 147.3v.1M60.1 147.5v.1M60.1 147.7v.2M60.1 148v.2M60.1 148.2v.2M60.1 148.4v.2"/>
<path d="M60.1 148.7v.2M60.1 149v.1M60.1 149.2v.2M60.1 149.4v.2M60.1 149.7v.1M60.1 149.9v.2M60.1 150.2v.2M60.1 150.4v.2M60.1 150.7v.1M60.1 150.9v.2M60.1 151.2v.1M60.1 151.4v.1"/>
<path d="M60.1 151.6v.2M60.1 151.9v.1M60.1 152.1v.2M60.1 152.3v.2M60.1 152.6v.2M60.9 140.2v.2M60.9 140.4v.2M60.9 140.7v.2M60.9 141v.1M60.9 141.2v.1M60.9 141.4v.2M60.9 141.7v.1"/>
<path d="M60.9 141.9v.2M60.9 142.1v.2M60.9 142.4v.2M60.9 142.6v.2M60.9 142.9v.2M60.9 143.1v.2M60.9 143.4v.1M60.9 143.6v.2M60.9 143.9v.1M60.9 144.1v.2M60.9 144.3v.2M60.9 144.6v.2"/>
<path d="M60.9 144.9v.1M60.9 145.1v.1M60.9 145.3v.2M60.9 145.6v.1M60.9 145.8v.2M60.9 146v.2M60.9 146.3v.2M60.9 146.5v.2M60.9 146.8v.1M60.9 147v.2M60.9 147.3v.1M60.9 147.5v.2"/>
<path d="M60.9 147.8v.1M60.9 148v.2M60.9 148.2v.2M60.9 148.5v.2M60.9 148.7v.2M60.9 149v.1M60.9 149.2v.2M60.9 149.5v.1M60.9 149.7v.1M60.9 149.9v.2M60.9 150.2v.2M60.9 150.4v.2"/>
<path d="M60.9 150.7v.1M60.9 150.9v.2M60.9 151.2v.1M60.9 151.4v.2M60.9 151.7v.1M60.9 151.9v.1M60.9 152.1v.2M60.9 152.4v.2M60.9 152.6v-105h4.3v105M60.9 151.5h4.3M60.9 150.6h4.3M61.6 152.8h-1.5h1h-1v-106.1h6v106.1"/>
<path d="M64.6 152.6h1.5v.2h-1.5zM65 152.8h1.1M65.3 140.2v.2M65.3 140.4v.2M65.3 140.7v.2M65.3 141v.1M65.3 141.2v.1M65.3 141.4v.2M65.3 141.7v.1M65.3 141.9v.2M65.3 142.1v.2M65.3 142.4v.2"/>
<path d="M65.3 142.6v.2M65.3 142.9v.2M65.3 143.1v.2M65.3 143.4v.1M65.3 143.6v.2M65.3 143.9v.1M65.3 144.1v.2M65.3 144.3v.2M65.3 144.6v.2M65.3 144.9v.1M65.3 145.1v.1M65.3 145.3v.2"/>
<path d="M65.3 145.6v.1M65.3 145.8v.2M65.3 146v.2M65.3 146.3v.2M65.3 146.5v.2M65.3 146.8v.1M65.3 147v.2M65.3 147.3v.1M65.3 147.5v.2M65.3 147.8v.1M65.3 148v.2M65.3 148.2v.2"/>
<path d="M65.3 148.5v.2M65.3 148.7v.2M65.3 149v.1M65.3 149.2v.2M65.3 149.5v.1M65.3 149.7v.1M65.3 149.9v.2M65.3 150.2v.2M65.3 150.4v.2M65.3 150.7v.1M65.3 150.9v.2M65.3 151.2v.1"/>
<path d="M65.3 151.4v.2M65.3 151.7v.1M65.3 151.9v.1M65.3 152.1v.2M65.3 152.4v.2M66 140.2v.2M66 140.4v.2M66 140.7v.1M66 140.9v.2M66 141.2v.1M66 141.4v.2M66 141.7v.1"/>
<path d="M66 141.9v.2M66 142.1v.2M66 142.4v.2M66 142.6v.2M66 142.9v.1M66 143.1v.2M66 143.4v.1M66 143.6v.1M66 143.8v.2M66 144.1v.2M66 144.3v.2M66 144.6v.1"/>
<path d="M66 144.8v.2M66 145.1v.1M66 145.3v.2M66 145.6v.1M66 145.8v.2M66 146v.2M66 146.3v.2M66 146.5v.2M66 146.8v.1M66 147v.2M66 147.3v.1M66 147.5v.1"/>
<path d="M66 147.7v.2M66 148v.2M66 148.2v.2M66 148.4v.2M66 148.7v.2M66 149v.1M66 149.2v.2M66 149.4v.2M66 149.7v.1M66 149.9v.2M66 150.2v.2M66 150.4v.2"/>
<path d="M66 150.7v.1M66 150.9v.2M66 151.2v.1M66 151.4v.1M66 151.6v.2M66 151.9v.1M66 152.1v.2M66 152.3v.2M66 152.6v.2M66.1 152.6v.2M39.7 175h19.6M39.7 176.1h19.6"/>
<path d="M41.1 175v1.1M41.1 179.1v2.8M46 169.1h-4.9v3M60.1 175h6v1.1h-6zM60.1 172.9h1.5v5.4h-1.5zM61.1 175v.5M61.1 175.7v.4M64.6 175h1.5v1.1h-2.3M64.6 172.9h1.5v5.4h-1.5zM65 175v.5M65 175.6v.5M68.1 174.1h16.9"/>
<path d="M173 170.9h93.2v26.8h-93.2zM182.6 179.4v11.9M197.5 179.4v11.9M12.9 191.5h128.4M12.9 194.6h128.4M23 191.5v6.2M99.6 191.5v8.4M120 191.5v6.2M141.3 197.7h31.7M143 192h.4M143.5 192h.2M143.8 192h.7"/>
<path d="M144.6 192h.2M144.9 192h.7M145.7 192h.1M146 192h.7M146.8 192h.1M147.1 192h.7M147.9 192h.1M148.2 192h.7M148.4 186.2v.6M148.4 187v.1M148.4 187.3v.6M148.4 188.1v.1"/>
<path d="M148.4 188.4v.6M148.4 189.2v.1M148.4 189.5v.6M148.4 190.3v.1M148.4 190.6v.6M148.4 191.4v.1M148.4 191.7v.6M148.4 192.5v.1M148.4 192.8v.6M148.4 193.6v.1M148.4 193.9v.6M148.4 194.7v.1"/>
<path d="M148.4 195v.7M148.4 195.8v.1M148.4 196.1v.7M148.4 196.9v.1M148.4 197.2v.7M149 192h.1M149.3 192h.7M150.1 192h.1M150.4 192h.7M151.2 192h.1M151.5 192h.7M152.3 192h.1"/>
<path d="M152.6 192h.7M153.4 192h.1M153.7 192h.7M154.5 192h.1M154.8 192h.7M155.6 192h.1M155.9 192h.7M156.7 192h.1M157 192h.6M157.8 192h.1M158.1 192h.6M158.9 192h.1"/>
<path d="M159.2 189.1l11.4-1.9v9.6l-11.4-1.9zM159.2 192h.6M160 192h.1M160.3 192h.6M161.1 192h.1M161.4 192h.6M162.2 192h.1M162.5 192h.6M163.3 192h.1M163.6 192h.6M164.4 192h.1M164.7 192h.6"/>
<path d="M165.5 192h.1M165.8 192h.6M166.6 192h.1M166.9 192h.6M167.7 192h.1M168 192h.6M168.8 192h.1M169.1 192h.6M169.9 192h.1M170.2 192h.6M171 192h.1M171.3 192h.6"/>
<path d="M172.1 192h.1M172.4 192h.3M173 185h-31.7v12.7h-103M180.1 197.7h86.1"/>
<circle cx="180.8" cy="72.9" r=".7"/>
<circle cx="185.1" cy="72.9" r=".7"/>
<circle cx="180.8" cy="96.7" r=".7"/>
<circle cx="185.1" cy="96.7" r=".7"/>
<circle cx="60.3" cy="177.9" r=".15"/>
<circle cx="60.3" cy="173.2" r=".15"/>
<circle cx="61.2" cy="173.2" r=".15"/>
<circle cx="61.2" cy="177.9" r=".15"/>
<circle cx="64.9" cy="173.2" r=".15"/>
<circle cx="64.9" cy="177.9" r=".15"/>
<circle cx="65.8" cy="177.9" r=".15"/>
<circle cx="65.8" cy="173.2" r=".15"/>
<circle cx="148.4" cy="192" r="2.86"/>
<circle cx="148.4" cy="192" r="4.8"/>
</g>
<g fill="#000" stroke="#000" stroke-width=".16">
<path d="M57.1 38.6l3 .5-3 .5zM66.1 39.1l2.9-.5v1zM34.8 46.7l.5 2.9h-1zM54.9 47.6l.5 2.9h-1zM54.8 66.2l.5 2.9h-1zM54.4 62.4h1l-.5 2.9zM175.6 73l.3 1.5h-.5zM179.2 60.7l1.5-.3v.5zM180.8 67.1l1.6-.3v.5zM183.5 66.8l1.6 .3-1.6 .2zM185.2 60.4l1.6 .3-1.6 .2zM193.4 71.4l.3 1.5h-.5z"/>
<path d="M54.3 95.7h1l-.5 3zM175.4 95.2h.5l-.3 1.6zM193.2 96.8h.5l-.3 1.6zM54.9 99.5l.5 2.9h-1zM65.8 123.8l2.1-.4v.7zM34.3 149.8h1l-.5 3zM54.4 147.7h1l-.5 2.9zM41.1 176.1l.5 3h-1zM40.6 172.1h1l-.5 2.9zM66 174.1l2.1-.3v.7z"/>
</g>
<path d="M173 168h93.2v2.9h-93.2zM173 170.9v26.8M173 179.4h37.3M174.6 170.9h91.6M210.3 170.9v26.8M173 191.3h93.2M173 188.2h93.2M173 185h93.2M173 181.8h93.2M173 194.5h93.2M230.3 194.5v3.2M245.7 194.5v3.2" fill="none" stroke="#000" stroke-width=".16"/>
<text font-size="7.5" x="108.9" y="146.4">CRM DOOR 13</text>
<text font-size="4.5" x="87.7" y="165.2">QTY:02 NOS</text>
<g font-size="4.1">
<text x="73.8" y="38.3">280</text>
<text x="54.1" y="60.1" transform="rotate(-90 54.1 60.1)">822</text>
<text x="54" y="90.3" transform="rotate(-90 54 90.3)">1500</text>
<text x="34" y="104.2" transform="rotate(-90 34 104.2)">4905</text>
<text x="54.1" y="129.3" transform="rotate(-90 54.1 129.3)">2362</text>
<text x="41.7" y="168.3">60</text>
</g>
<g font-size="2.5">
<text x="181.7" y="173.9">4LEAF-BOTH SIDE</text>
<text x="181.6" y="176.9">CRM DOOR-13</text>
</g>
<g font-size="2.4">
<text x="238.5" y="173.5">NIHVA TECHNOLOGIES</text>
<text x="242.1" y="176.2">PVT. LTD. PUNE</text>
</g>
<g font-size="2.2">
<text x="181.7" y="60.3">70</text>
<text x="187" y="66.7">=40=</text>
<text x="175.2" y="88" transform="rotate(-90 175.2 88)">=220=</text>
<text x="193" y="86.7" transform="rotate(-90 193 86.7)">250</text>
<text x="171.9" y="105.6">MATERIAL:MS PLATE</text>
<text x="177.8" y="110.9">QTY:04 nos</text>
<text x="178.5" y="108.2">THK:10MM</text>
<text x="73.2" y="123.2">MS SQ TUBE</text>
<text x="73.2" y="125.9">40X60X1.2</text>
<text x="70.8" y="173.7">MS BOTTOM</text>
<text x="73.2" y="176.5">PLATE</text>
<text x="198.5" y="184.3">16/05/2022</text>
<text x="211.2" y="184.2">CLIENT - NIHVA TECHNOLOGIES PVT LTD</text>
<text x="197.9" y="187.2">16/05/2022</text>
<text x="197.9" y="190.5">16/05/2022</text>
<text x="211.1" y="190.5">PRODUCT - SLIDING DOOR</text>
<text x="211.2" y="187.4">LOCATION -</text>
<text x="13.9" y="194">Rev No.</text>
<text x="24.2" y="194">Revision</text>
<text x="101" y="193.7">Date</text>
<text x="121.3" y="193.7">Revised By</text>
<text x="210.9" y="196.8">SCALE: NTS</text>
<text x="211.9" y="193.7">DWG NO:-NIHVA/22-23/CLT/</text>
<text x="230.7" y="196.8">SCALE:--</text>
<text x="241.7" y="196.8">1:1</text>
<text x="246.7" y="196.8">SHEET:</text>
</g>
<g font-size="1.8">
<text x="241.5" y="179.9">Email:- info@nihva.com</text>
<text x="242.6" y="178.1">Tel : 020 66304033</text>
<text x="239.3" y="181.6">Website:- www.nihva.com</text>
</g>
<g font-size="1.7">
<text x="173.5" y="184.1">DRAWN</text>
<text x="186.5" y="184.1">KISHAN</text>
<text x="187.1" y="181">NAME</text>
<text x="200.9" y="181.4">DATE</text>
<text x="173.4" y="186.9">CHECK</text>
<text x="173.5" y="190">APPRD.</text>
<text x="186.6" y="187.1">M.SUTAR</text>
<text x="186.7" y="190.2">V.TARAK</text>
</g>
<text font-size="1.6" x="175.1" y="169.8">This drawing &amp; design is the property of NIHVA TECHNOLOGIES. Not to be sold or copied to any other concern.</text>
<text font-size="1.5" x="178.9" y="196.6">ALL DIMENSION ARE IN mm</text>
<text font-size="1.4" x="173.4" y="193.3">If any queries contact : design@nihva.com</text>
</svg>
